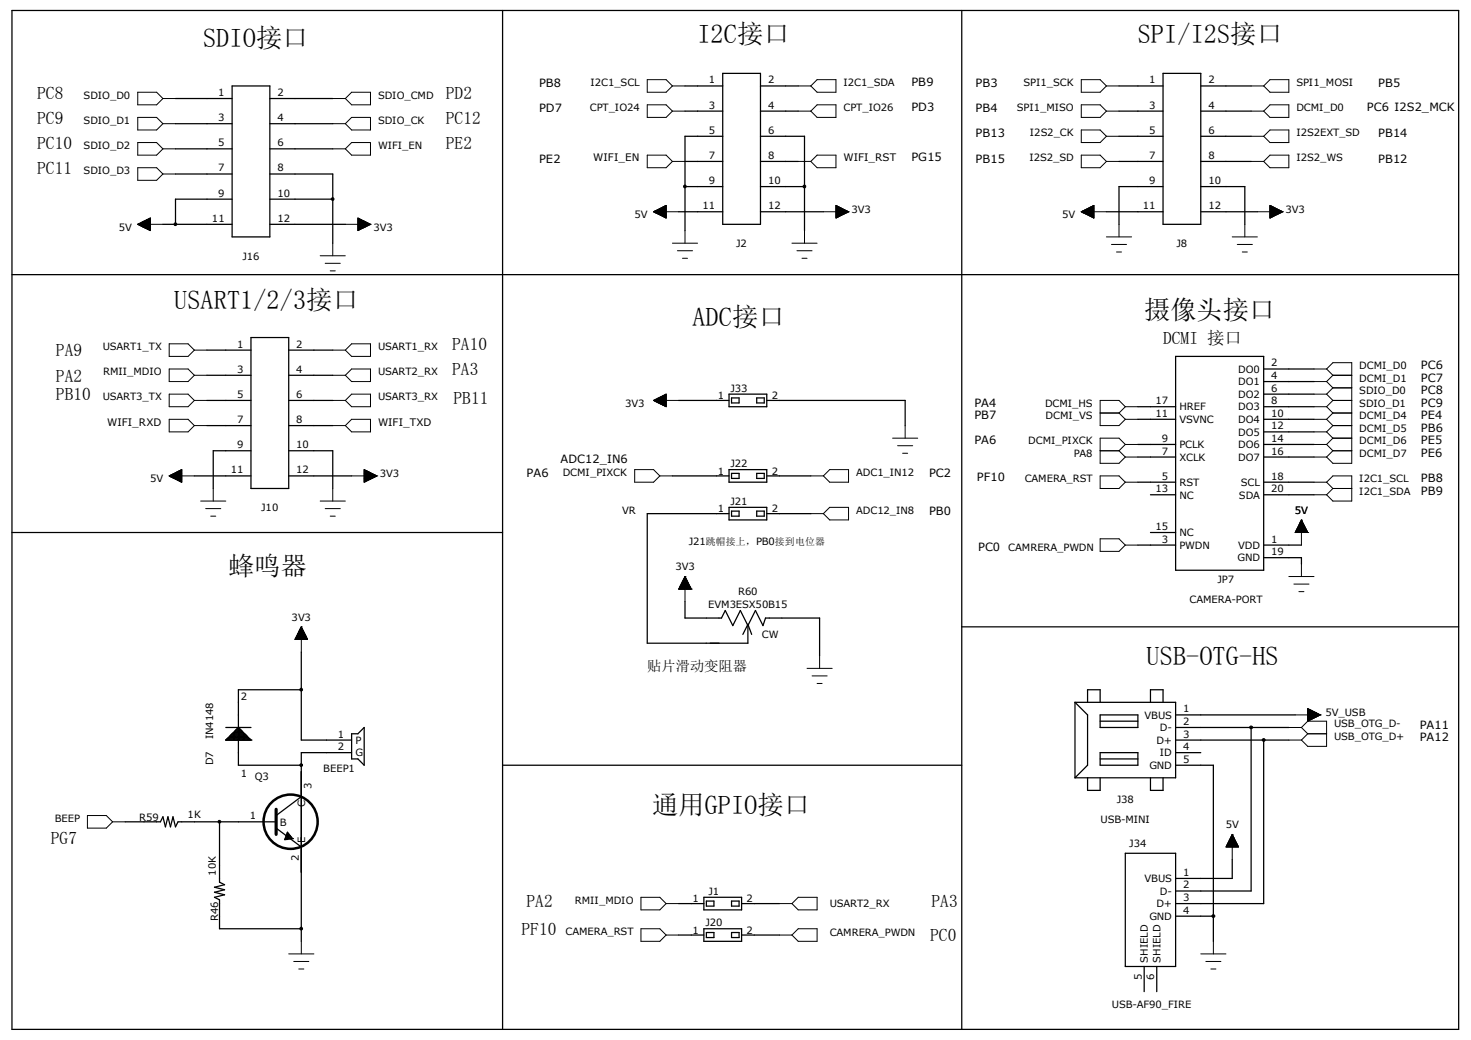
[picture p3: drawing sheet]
<svg xmlns="http://www.w3.org/2000/svg" width="297mm" height="210mm" viewBox="0 0 297 210" stroke-linecap="round" stroke-linejoin="round" font-family="sans-serif">
<g fill="none" stroke="#000" stroke-width=".25">
<path d="M2.4 2.1h292.1v205.8h-292.1zM35.4 19.9h11.5M46.9 17.4h7.6v30.4h-7.6zM54.5 19.9h12.7M101.5 2.1v205.8M138.3 17.4h7.6M145.9 14.8h7.6v30.5h-7.6zM153.5 17.4h7.7M194.2 2.1v205.8M225.9 17.4h8.9M234.8 14.8h7.6v30.5h-7.6zM242.4 17.4h10.2"/>
<path d="M35.4 25h11.5M35.4 30.1h11.5M35.4 35.1h11.5M54.5 25h12.7M54.5 30.1h12.7M54.5 35.1h12.7v14M138.3 22.4h7.6M138.3 32.6h7.6M138.3 37.7h7.6M145.9 27.5h-7.6v19.1M153.5 22.4h7.7M153.5 27.5h8.9v19.1"/>
<path d="M153.5 32.6h7.7M153.5 37.7h8.9M225.9 22.4h8.9M225.9 27.5h8.9M225.9 32.6h8.9M234.8 37.7h-8.9v7.6M242.4 22.4h10.2M242.4 27.5h10.2M242.4 32.6h10.2M242.4 37.7h8.9v7.6M2.4 55.5h292.1M32.9 45.3h14"/>
<path d="M46.9 40.2h-11.5v5.1M54.5 45.3h15.2M54.5 40.2h12.7M137 42.8h8.9M153.5 42.8h12.7M223.4 42.8h11.4M242.4 42.8h11.5M41.8 70.7h8.9M41.8 75.8h8.9M50.7 68.2h7.6v30.4h-7.6zM58.3 70.7h8.9M58.3 75.8h8.9"/>
<path d="M147.2 79.6h7.6v2.5h-7.6zM237.4 72h17.7v43.1h-17.7zM255.1 74.5h10.2M255.1 77h10.2M255.1 79.6h10.2M39.2 96.1h11.5M41.8 80.9h8.9M41.8 85.9h8.9M50.7 91h-7.6v7.6M58.3 80.9h8.9M58.3 85.9h8.9M58.3 91h8.9v7.6"/>
<path d="M58.3 96.1h12.7M135.8 96.1h11.4M137 80.9h10.2M147.2 94.8h7.6v2.6h-7.6zM147.7 80.3h1.5v1.1h-1.5zM147.7 95.6h1.5v1h-1.5zM152.8 80.3h1.5v1.1h-1.5zM152.8 95.6h1.5v1h-1.5zM154.8 80.9h28v5M154.8 96.1h8.9M229.7 97.4h7.7M229.7 92.3h7.7"/>
<path d="M229.7 82.1h7.7M229.7 89.7h7.7M229.7 84.7h7.7M232.3 99.9h5.1M255.1 97.4h10.2M255.1 92.3h10.2M255.1 82.1h10.2M255.1 89.7h10.2M255.1 84.7h10.2M255.1 87.2h10.2M255.1 99.9h10.2M2.4 107.5h99.1"/>
<path d="M147.2 103.7h-16.5v26.2h20.3v-3.8M147.2 102.4h7.6v2.6h-7.6zM147.7 103.2h1.5v1h-1.5zM152.8 103.2h1.5v1h-1.5zM154.8 103.7h8.9M229.7 110.1h7.7M232.3 107.5h5.1M255.1 110.1h7.7M255.1 112.6h7.7v1.3M60.8 139.3h-12.7v15.2h12.7M60.8 131.7v17.7h10.2M138.3 121.5v3.3h7.4l.7-1.5 1.6 3 1.5-3 1.5 3 1.5-3 1.6 3 .5-1.5h10.9v7.6"/>
<path d="M151 126.1l-1 2M151 126.1l.8 2M194.2 126.6h100.3M45.6 149.4h.1M45.6 146.9h5.1M45.6 149.4h5.1M45.8 149.4v-.2h4.6v.2M46.1 149.4v-.5h4.1v.5M46.4 149.4v-.7h3.5v.7M46.6 149.4v-1h3.1v1M46.9 149.4v-1.2h2.5v1.2M47.1 149.4v-1.5h2v1.5"/>
<path d="M47.4 149.4v-1.7h1.5v1.7M47.6 149.4v-2h1v2M47.9 149.4v-2.2h.5v2.2M48.1 146.9h.1M48.1 146.9l2.6 2.5M48.1 146.9l-2.5 2.5M50.7 149.4h.1M71 152h-10.2v38.1M71 148.2h1.3l1.2-1.3v7.6l-1.2-1.3h-1.3zM101.5 154.5h92.7M217 141.8h20.4v15.3h-20.4M217 141.8v15.3"/>
<path d="M217 141.8l2.6 2.6v10.1l-2.6 2.6M219.6 141.8v-2.5h2.5v2.5M219.6 157.1v2.5h2.5v-2.5M222.1 152h7.6v2.5h-7.6zM222.1 144.4h7.6v2.5h-7.6zM222.1 145.6h7.6M222.1 153.2h7.6M232.3 141.8v-2.5h2.5v2.5M232.3 157.1v2.5h2.5v-2.5M237.4 154.5h7.6v35.6M237.4 144.4h24.1M237.4 146.9h22.8"/>
<path d="M237.4 152h5M237.4 149.4h22.8M252.6 146.9v33h-15.2M255.1 149.4v33.1h-17.7M25.3 165.9h7.1l.5-1 .5 2.1 .5-2.1 .5 2.1 .5-2.1 .5 2.1 .5-1.1h19.9M44.3 165.9v12.2l1 .5-2 .6 2 .5-2 .5 2 .5-2 .5 1 .5v5.8h16.5M55.8 167.2l5 3.8M57.5 169.4l.5 .1M57.6 169.2h1.4M57.7 169h1.1M57.8 168.7v.8M57.8 168.7h.7"/>
<path d="M57.9 168.5h.4M58 168.2h.1M58 168.1l1.1 1.2M58 168.1l-.5 1.4 1.6-.2M58 168.1v1.4M58.3 168.4v1M58.5 168.7v.7M58.8 169v.3M59.1 169.3h.1M60.8 160.9l-5 3.8M227.2 172.3h10.2v22.9h-10.2zM248.8 173.6v3.8h-11.4"/>
<path d="M137 182.5h5.1M137 188.8h5.1M142.1 181.2h7.6v2.5h-7.6zM142.1 187.5h7.6v2.6h-7.6zM142.6 181.9h1.5v1.1h-1.5zM142.6 188.3h1.5v1h-1.5zM147.7 181.9h1.5v1.1h-1.5zM147.7 188.3h1.5v1h-1.5zM149.7 182.5h7.7M149.7 188.8h7.7M231 195.2v5M233.6 195.2v5"/>
<path d="M237.4 185h7.6"/>
</g>
<circle cx="58.7" cy="165.9" r="5.5" fill="none" stroke="#000" stroke-width=".51"/>
<path d="M55.8 163.4v5.1" fill="none" stroke="#000" stroke-width=".63"/>
<g fill="none" stroke="#000" stroke-width=".2">
<path d="M27.8 18.6h3.8l1.3 1.3-1.3 1.3h-3.8zM32.9 19.9h2.5M67.2 19.9h2.5M71 18.6h3.8v2.6h-3.8l-1.3-1.3zM130.7 16.1h3.8l1.3 1.3-1.3 1.2h-3.8zM135.8 17.4h2.5M161.2 17.4h2.5M165 16.1h3.8v2.5h-3.8l-1.3-1.2zM218.3 16.1h3.8l1.3 1.3-1.3 1.2h-3.8zM223.4 17.4h2.5M252.6 17.4h2.5M256.4 16.1h3.8v2.5h-3.8l-1.3-1.2z"/>
<path d="M27.8 23.7h3.8l1.3 1.3-1.3 1.2h-3.8zM27.8 28.8h3.8l1.3 1.3-1.3 1.2h-3.8zM27.8 33.9h3.8l1.3 1.2-1.3 1.3h-3.8zM32.9 25h2.5M32.9 30.1h2.5M32.9 35.1h2.5M67.2 25h2.5M67.2 30.1h2.5M69.7 25l1.3-1.3h3.8v2.5h-3.8zM69.7 30.1l1.3-1.3h3.8v2.5h-3.8zM130.7 21.2h3.8l1.3 1.2-1.3 1.3h-3.8zM130.7 31.3h3.8l1.3 1.3-1.3 1.3h-3.8z"/>
<path d="M135.8 22.4h2.5M135.8 32.6h2.5M161.2 22.4h2.5M161.2 32.6h2.5M163.7 22.4l1.3-1.2h3.8v2.5h-3.8zM163.7 32.6l1.3-1.3h3.8v2.6h-3.8zM218.3 21.2h3.8l1.3 1.2-1.3 1.3h-3.8zM218.3 26.2h3.8l1.3 1.3-1.3 1.3h-3.8zM218.3 31.3h3.8l1.3 1.3-1.3 1.3h-3.8zM223.4 22.4h2.5M223.4 32.6h2.5M223.4 27.5h2.5"/>
<path d="M252.6 22.4h2.5M252.6 32.6h2.5M252.6 27.5h2.5M255.1 22.4l1.3-1.2h3.8v2.5h-3.8zM255.1 27.5l1.3-1.3h3.8v2.6h-3.8zM255.1 32.6l1.3-1.3h3.8v2.6h-3.8zM27.8 45.3h.1M27.8 45.3h5.1M27.8 45.3l2.6-1.3v2.6zM27.9 45.4h2.5M27.9 45.3h.1M28.1 45.5h2.3"/>
<path d="M28.1 45.1v.3M28.3 45.6h2.1M28.3 45v.6M28.5 45.7h1.9M28.5 44.9v.7M28.7 44.8v1h1.7M28.9 45.9h1.5M28.9 44.7v1.1M29.1 44.6v1.3M29.2 46h1.2M29.3 44.5v1.6M29.4 46.1h1"/>
<path d="M29.5 44.4v1.7M29.6 46.2h.8M29.8 44.3v2M29.8 46.3h.6M29.9 44.2v2.2M30.1 44.1v2.3M30.2 46.5h.2M30.4 44.2h-.3l-.1 2.2h.4M30.4 45.2h-2.4v.2M30.4 45.1h-2.2v.4M30.4 45h-2v.6M30.4 44.9h-1.8v.8"/>
<path d="M30.4 44.8h-1.6v1M30.4 44.7h-1.4v1.2M30.4 44.6h-1.1v1.4M30.4 44.5h-1v1.6M30.4 44.4h-.8v1.8M30.4 44.3h-.6v2M30.4 44.1l-.1 2.4M64.6 51.6h5.1M65.7 53.2h3M66.7 54.7h1M67.2 49.1v2.5M69.7 45.3h5.1"/>
<path d="M72.3 46.5h.1M72.3 46.4h.3M72.3 46.3h.5M72.3 46.2h.7M72.3 46.1h.9M72.3 46h1.1M72.3 45.9h1.4M72.3 45.8h1.6M72.3 45.7h1.8M72.3 45.6h2M72.3 45.5h2.2M72.3 45.4h2.4"/>
<path d="M72.3 45.2h2.3M72.3 45.1h2.1M72.3 45h1.9M72.3 44.9h1.7M72.3 44.8h1.5M72.3 44.7h1.3M72.3 44.6h1.1l-.1 1.4M72.3 44.5h.9M72.3 44.4h.7M72.3 44.3h.5M72.3 44.2h.3M72.3 44.1h.1"/>
<path d="M72.3 44l2.5 1.3-2.5 1.3zM72.4 44.1v2.3M72.5 44.2v2.2M72.6 44.2v2.2M72.7 44.3v2M72.8 44.3v2M72.9 44.4v1.8M73 44.4v1.7M73.1 44.5v1.6M73.2 44.5v1.6M73.4 44.6v1.3M73.5 44.7v1.2"/>
<path d="M73.6 44.7v1.1M73.7 44.8v1M73.8 44.8v1M74 44.9v.8M74 44.9v.7M74.1 45v.6M74.3 45v.6M74.3 45.1v.4M74.5 45.1v.3M74.5 45.2v.2M74.7 45.3h.1M74.8 45.3h.1"/>
<path d="M132 42.8h.1M132 42.8h5M132 42.8l2.5-1.3v2.5zM132.1 42.8h2.4M132.1 42.7v.1M132.2 43h2.3M132.2 42.6v.3M132.5 43.1h2M132.5 42.5v.5M132.7 43.1h1.8M132.7 42.4v.7M132.9 43.3h1.6"/>
<path d="M132.9 42.3v.9M133.1 43.3h1.4M133.1 42.2v1.1M133.3 42.1v1.3M133.3 43.5h1.2M133.5 42v1.5M133.5 43.6h1M133.7 41.9v1.7M133.7 43.6h.8M133.9 41.8v1.9M134.1 41.7v2.1M134.2 43.9h.3"/>
<path d="M134.3 41.6v2.3M134.4 44h.1M134.5 41.7h-.5l-.1 2.1h.6M134.5 42.6h-2.3v.2M134.5 42.5h-2.1v.5M134.5 42.5h-1.9v.6M134.5 42.3h-1.7v.8M134.5 42.2h-1.5v1.1M134.5 42.1h-1.3v1.2M134.5 42h-1.1v1.5M134.5 42h-.9v1.6M134.5 41.8h-.7v1.8"/>
<path d="M134.5 41.6h-.3v2.3M134.5 41.5l-.1 2.5M135.8 49.1h5M136.8 50.6h3M137.8 52.2h1M138.3 46.6v2.5M159.9 49.1h5.1M160.9 50.6h3.1M161.9 52.2h1M162.4 46.6v2.5M166.2 42.8h5.1M168.8 41.5l2.5 1.3-2.5 1.2z"/>
<path d="M168.8 44h.2M168.8 43.9h.4M168.8 43.8h.5M168.8 43.6h.7M168.8 43.6h1M168.8 43.5h1.2M168.8 43.3h1.4M168.8 43.3h1.6M168.8 43.1h1.8M168.8 43.1h2M168.8 43h2.2M168.8 42.8h2.4"/>
<path d="M168.8 42.6h2.3M168.8 42.5h2.1M168.8 42.5h1.9v.6M168.8 42.3h1.7M168.8 42.2h1.5M168.8 42.1h1.3M168.8 42h1.1M168.8 42h.9M168.8 41.8h.7M168.8 41.7h.5M168.8 41.6h.3M168.8 41.5h.1"/>
<path d="M168.8 41.5v2.5M169 41.6v2.3M169.2 41.7v2.1M169.3 41.8v1.9M169.5 41.8v1.8M169.5 41.9v1.7M169.7 42v1.6M169.8 42v1.5M170 42.1v1.3M170.1 42.1v1.2M170.2 42.2v1.1M170.3 42.2v1.1"/>
<path d="M170.3 42.3v.9M170.5 42.3v.8M170.6 42.4v.7M170.8 42.5v.5M170.9 42.5v.5M171 42.6v.3M171.1 42.6v.2M171.2 42.7v.1M171.3 42.8h.1M218.3 42.8h.1M218.3 42.8h5.1M218.3 42.8l2.6-1.3v2.5z"/>
<path d="M218.4 42.8h2.5M218.4 42.7v.1M218.6 43h2.3M218.6 42.6v.3M218.8 43.1h2.1M218.8 42.5v.5M219 43.1h1.9M219 42.4v.7M219.2 43.3h1.7M219.2 42.3v.9M219.5 43.3h1.4M219.5 42.2v1.1"/>
<path d="M219.6 42.1v1.3M219.7 43.5h1.2M219.8 42v1.5M219.9 43.6h1M220 41.9v1.7M220.1 43.6h.8M220.3 41.8v1.9M220.5 41.7v2.1M220.5 43.9h.4M220.6 41.6v2.3M220.7 44h.2M220.9 41.7h-.6v2.1h.6"/>
<path d="M220.9 42.6h-2.4v.2M220.9 42.5h-2.2v.5M220.9 42.5h-2v.6M220.9 42.3h-1.8v.8M220.9 42.2h-1.6v1.1M220.9 42.1h-1.4v1.2M220.9 42h-1.1v1.5M220.9 42h-.9v1.6M220.9 41.8h-.8v1.8M220.9 41.6h-.3v2.3M220.9 41.5l-.1 2.5M223.4 47.8h5.1"/>
<path d="M224.4 49.4h3.1M225.4 50.9h1M225.9 45.3v2.5M248.8 47.8h5.1M249.8 49.4h3.1M250.8 50.9h1M251.3 45.3v2.5M253.9 42.8h5.1M256.4 44h.2M256.4 41.6h.4v2.3h-.4M256.4 43.8h.6M256.4 43.6h.8"/>
<path d="M256.4 43.6h1M256.4 42h1.2v1.5h-1.2M256.4 43.3h1.5M256.4 43.3h1.7M256.4 43.1h1.9M256.4 43.1h2M256.4 43h2.3M256.4 42.8h2.5M256.4 42.6h2.4v.2M256.4 42.5h2.2v.5M256.4 42.5h2v.6M256.4 42.3h1.7v.8"/>
<path d="M256.4 42.2h1.5v1.1M256.4 42.1h1.4v1.2M256.4 42h.9v1.6M256.4 41.8h.7v1.8M256.4 41.7h.5v2.1M256.4 41.5h.1v2.5M256.4 41.5l2.6 1.3-2.6 1.2zM256.6 41.6v2.3M256.8 41.7v2.1M257 41.8v1.9M257.3 41.9v1.7M257.4 42v1.5"/>
<path d="M257.6 42.1v1.3M257.9 42.2v1.1M258.1 42.3v.9M258.3 42.4v.7M258.4 42.5v.5M258.7 42.6v.3M258.9 42.7v.1M259 42.8h.1M34.2 79.6h3.8l1.2 1.3-1.2 1.2h-3.8zM34.2 74.5h3.8l1.2 1.3-1.2 1.2h-3.8zM34.2 69.4h3.8l1.2 1.3-1.2 1.3h-3.8zM39.2 75.8h2.6"/>
<path d="M39.2 70.7h2.6M67.2 75.8h2.5M67.2 70.7h2.5M69.7 70.7l1.3-1.3h3.8v2.6h-3.8zM69.7 75.8l1.3-1.3h3.8v2.5h-3.8zM133.9 79.9v1.9M134.1 79.8v2.1M134.3 79.7v2.3M134.5 79.9h-.7v1.9M134.5 79.8h-.5v2.1h.5M134.5 79.8h-.3v2.2M134.5 79.6l-.1 2.5"/>
<path d="M265.3 74.5h2.5M265.3 77h2.5M265.3 79.6h2.5M267.8 74.5l1.3-1.3h3.8v20.4h-3.8l-1.3-1.3M267.8 74.5l1.3 1.3M267.8 77l1.3 1.3M267.8 79.6l1.3 1.3M269.1 75.8h3.8M269.1 78.3h3.8M269.1 75.8l-1.3 1.2M269.1 78.3l-1.3 1.3M34.2 96.1h5"/>
<path d="M34.2 84.7h3.8l1.2 1.2-1.2 1.3h-3.8zM34.2 96.1v.1h2.5M34.3 96v.2M34.4 96h2.3M34.4 95.9v.4M34.5 96.3h2.2M34.5 95.9v.4M34.6 95.9h2.1M34.6 95.8v.6M34.7 96.4h2M34.7 95.8v.6M34.8 95.8h1.9"/>
<path d="M34.8 95.8v.6M34.9 96.5h1.8M34.9 95.7v.8M35 95.7h1.7M35 95.6v1M35.1 96.6h1.6M35.1 95.6v1M35.2 95.6h1.5M35.2 95.5v1.1M35.3 96.7h1.4M35.3 95.5v1.2M35.4 95.5h1.3"/>
<path d="M35.4 95.4v1.4M35.5 95.4v1.4h1.2M35.6 95.4h1.1M35.6 95.3v1.6M35.7 95.3v1.6h1M35.8 95.3h.9M35.9 95.2v1.7M35.9 95.2v1.8h.8M36 95.2h.7M36 95.1v2M36.2 95.1v2h.5M36.2 95.1h.5"/>
<path d="M36.2 95v2.2M36.4 95v2.2h.3M36.4 95h.3M36.4 94.9v2.4M36.5 94.9v2.4h.2M36.6 94.9h.1M36.7 94.8v2.6M36.7 94.8v2.6l-2.5-1.3M36.7 94.8l-2.5 1.3M39.2 85.9h2.6M39.2 80.9h2.6M43.1 98.6v2.6"/>
<path d="M67.2 98.6v2.6M67.2 85.9h2.5M67.2 80.9h2.5M69.7 80.9l1.3-1.3h3.8v2.5h-3.8zM69.7 85.9l1.3-1.2h3.8v2.5h-3.8zM71 96.1h5.1M73.5 94.8v2.6l2.6-1.3M73.5 94.9l.1 2.4M73.5 95h.3v2.2M73.5 95.1h.5v2M73.5 95.2h.8v1.8M73.5 95.3h1v1.6"/>
<path d="M73.5 95.4h1.2v1.4M73.5 97.3h.2M73.5 97.2h.4M73.5 97.1h.6M73.5 97h.8M73.5 96.9h1M73.5 96.8h1.2M73.5 96.7h1.5M73.5 96.6h1.7M73.5 96.5h1.9M73.5 96.4h2.1M73.5 96.3h2.3"/>
<path d="M73.5 96h2.4v.2M73.5 95.9h2.2v.4M73.5 95.8h2v.6M73.5 95.7h1.8v.8M73.5 95.6h1.6v1M73.5 95.5h1.3v1.2M73.5 94.8l2.6 1.3M73.7 94.9v2.4M74 95v2.2M74.1 95.1v2M74.3 95.2v1.7M74.5 95.3v1.6"/>
<path d="M74.8 95.4v1.4M75 95.5v1.1M75.2 95.6v1M75.4 95.8v.6M75.6 95.8v.6M75.8 95.9v.4M76 96.1v.1h-2.5M76.1 96.1h.1M128.1 94.8h3.9l1.2 1.3-1.2 1.3h-3.9zM132 80.9h.1M132 80.9l2.5-1.3v2.5zM132 80.9h5"/>
<path d="M132.1 80.8v.1M132.1 80.9h2.4M132.2 80.7v.3M132.2 81.1h2.3M132.5 80.6v.5M132.5 81.2h2M132.7 80.5v.7M132.7 81.3h1.8M132.9 80.4v.9M132.9 81.4h1.6M133.1 80.3v1.1M133.1 81.4h1.4"/>
<path d="M133.2 96.1h2.6M133.3 80.2v1.3M133.3 81.6h1.2M133.5 80.1v1.5M133.5 81.7h1M133.7 80v1.7M133.7 81.8h.8M134.2 82h.3M134.4 82.1h.1M134.5 80.8h-2.3v.1M134.5 80.6h-2.1v.5M134.5 80.6h-1.9v.6"/>
<path d="M134.5 80.4h-1.7v.9M134.5 80.3h-1.5v1.1M134.5 80.3h-1.3v1.1M134.5 80.1h-1.1v1.5M134.5 80.1h-.9v1.6M163.7 96.1h2.5M166.2 96.1l1.3-1.3h3.8v2.6h-3.8zM180.2 88.5h5.1M181.2 90h3.1M182.2 91.5h1.1M182.8 85.9v2.6M222.1 96.1h3.8l1.3 1.3-1.3 1.2h-3.8z"/>
<path d="M222.1 83.4h3.8M222.1 91h3.8M225.9 83.4l1.3 1.3M225.9 91l1.3 1.3M227.2 97.4h2.5M227.2 84.7h2.5M227.2 82.1l-1.3-1.2h-3.8v5h3.8l1.3-1.2M227.2 89.7l-1.3-1.2h-3.8v5.1h3.8l1.3-1.3M227.2 82.1h2.5M227.2 82.1l-1.3 1.3M227.2 89.7h2.5M227.2 89.7l-1.3 1.3"/>
<path d="M227.2 92.3h2.5M265.3 97.4h2.5M265.3 99.9h2.5M265.3 84.7h2.5M265.3 82.1h2.5M265.3 89.7h2.5M265.3 87.2h2.5M265.3 92.3h2.5M267.8 97.4l1.3-1.3h3.8v5.1h-3.8l-1.3-1.3M267.8 97.4l1.3 1.2M267.8 82.1l1.3 1.3M267.8 84.7l1.3 1.2"/>
<path d="M267.8 87.2l1.3 1.3M267.8 89.7l1.3 1.3M269.1 98.6h3.8M269.1 98.6l-1.3 1.3M269.1 85.9h3.8M269.1 83.4h3.8M269.1 80.9h3.8M269.1 91h3.8M269.1 88.5h3.8M269.1 80.9l-1.3 1.2M269.1 83.4l-1.3 1.3M269.1 85.9l-1.3 1.3"/>
<path d="M269.1 88.5l-1.3 1.2M269.1 91l-1.3 1.3M40.5 101.2h5.1M41.5 102.7h3.1M42.5 104.2h1.1M64.6 101.2h5.1M65.7 102.7h3M66.7 104.2h1M137 119h.1M137 119h2.6M137.1 118.9h2.4M137.2 118.7h2.3v.3"/>
<path d="M137.2 118.7v.3M137.2 118.7h2.2M137.2 118.5h2.2v.5M137.2 118.5v.5M137.3 118.4h2M137.3 118.4h2v.6M137.3 118.3v.7M137.4 118.2h1.8M137.5 118.2h1.7v.8M137.5 118.1v.9M137.5 118h1.6M137.5 117.9h1.6v1.1"/>
<path d="M137.5 117.9v1.1M137.6 117.9h1.4M137.7 119v-1.3h1.3v1.3M137.7 117.6h1.2M137.8 117.5h1.1v1.5M137.8 117.4v1.6M137.8 117.4h1M137.8 117.3h1v1.7M137.8 117.2v1.8M137.9 117.2h.8M138 117.1h.7v1.9M138 117v2"/>
<path d="M138 117h.6M138 116.9h.6v2.1M138 116.8v2.2M138.1 116.8h.4M138.2 116.7h.3v2.3M138.2 116.6v2.4M138.2 116.6h.2M138.3 116.5v2.5M138.3 116.4v2.6M138.3 116.4h.1M138.3 116.4v5.1M138.3 116.4l-1.3 2.6"/>
<path d="M138.3 116.4l1.3 2.6M139.6 119h.1M163.7 103.7h2.5M167.5 102.4h3.8v2.6h-3.8l-1.3-1.3zM222.1 108.8h3.8l1.3 1.3-1.3 1.2h-3.8zM227.2 110.1h2.5M260.2 116.4h5.1M261.2 117.9h3.1M261.5 107.5h.1M261.5 107.5h2.5M261.6 107.5h2.4M261.6 107.4h2.3"/>
<path d="M261.6 107.3v.2M261.7 107.3h2.2M261.7 107.2h2.2M261.7 107.1v.4M261.7 107.1h2.1M261.8 107h1.9v.5M261.8 106.8v.7M261.9 106.8h1.8M261.9 106.7v.8M262 106.7h1.6M262 106.6h1.5M262 106.5v1"/>
<path d="M262.1 106.5h1.4M262.1 106.3h1.3M262.1 106.3v1.2M262.2 106.3h1.2M262.2 106.2h1.2M262.2 106v1.5M262.3 119.5h1M262.3 106h1M262.3 106h.9M262.3 105.8v1.7M262.4 105.8h.8M262.4 105.7h.7"/>
<path d="M262.4 105.6v1.9M262.5 105.7h.6M262.5 105.5h.5M262.5 105.4v2.1M262.6 105.5h.4M262.6 105.3h.3M262.6 105.2v2.3M262.7 105.2h.2M262.7 105.2h.1M262.7 105v2.5M262.8 105h.1M262.8 105v5.1"/>
<path d="M262.8 113.9v2.5M262.8 105l-1.3 2.5M262.8 105l1.2 2.5M262.8 105.1v2.4M262.9 105.3v2.2M263 105.5v2M263.1 105.7v1.8M263.2 105.9v1.6M263.4 106.1v1.4M263.4 106.3v1.2M263.5 106.5v1M263.7 106.7v.8"/>
<path d="M263.9 107.1v.4M263.9 107.3v.2M264 107.5h.1M59.6 129l2.5 .1M59.6 128.9v.2M59.6 128.9h2.4M59.7 128.8h2.2v.3M59.7 128.8v.3M59.8 128.7h2.1M59.8 128.6h2v.5M59.8 128.6v.5M59.9 128.5h1.9"/>
<path d="M59.9 128.4h1.9v.7M59.9 128.4v.7M60 128.3h1.7M60 128.2h1.6v.9M60 128.1v1M60.1 128.1h1.5M60.1 128h1.5v1.1M60.1 127.9v1.2M60.2 127.9h1.3M60.2 127.8h1.2v1.3M60.2 127.7v1.4M60.3 127.7h1.1"/>
<path d="M60.3 127.6h1v1.5M60.3 127.5v1.6M60.4 127.5h.9M60.4 127.4h.9v1.7M60.4 127.3v1.8M60.5 127.3h.7M60.5 127.2h.6v1.9M60.5 127.1v2M60.6 127.1h.5M60.6 127h.4v2.1M60.6 126.9v2.2M60.7 126.9h.3"/>
<path d="M60.7 126.8h.2v2.3M60.8 126.6h.1M60.8 126.6v5.1M60.8 126.6l-1.2 2.5h2.5M60.8 126.6l1.3 2.5M60.9 126.7l-.2 2.4M162.9 135h5.1M164 136.5h3M165 138h1M165.5 132.4v2.6M260.2 146.9h2.6M260.2 149.4h2.6"/>
<path d="M261.5 144.4h5.1M262.8 146.9l1.2 1.3M264 148.2h3.8M264 145.6h3.8v5.1h-3.8l-1.2-1.3M264 145.6l-1.2 1.3M264 148.2l-1.2 1.2M264 143.1h.2v2.5h-.2M264 143.3h.4v2.2h-.4M264 143.3h.5v2.1h-.5M264 143.4h.8v1.9h-.8M264 143.6h1v1.6h-1M264 143.6h1.2v1.5h-1.2"/>
<path d="M264 144.1h2.2v.5h-2.2M264 144.3h2.4M264 144.1h2M264 143.9h1.8M264 143.8h1.6M264 143.8h1.4M264.2 143.2v2.3M264.5 143.3v2.1M264.7 143.4v1.9M264.9 143.5v1.7M265 143.6v1.5M265.3 143.7v1.3"/>
<path d="M265.4 143.8v1.1h-1.4M265.5 143.8v1.1M265.6 143.8v1.1h-1.6M265.7 143.9v.9M265.8 143.9v.9h-1.8M265.9 144v.7M266 144.1v.6h-2M266.1 144.1v.5M266.3 144.2v.3M266.4 144.3v.1h-2.4M266.5 144.3v.1M266.6 144.4h.1"/>
<path d="M266.6 144.4l-2.6-1.3v2.5M266.6 144.4l-2.6 1.2M17.7 164.7h3.8l1.2 1.2-1.2 1.3h-3.8zM22.7 165.9h2.6M247.6 171h2.4M247.6 170.9v.1M247.6 170.9h2.4M247.7 170.8h2.2M247.7 170.7v.3M247.7 170.7h2.2M247.8 170.6h2M247.8 170.5v.5"/>
<path d="M247.9 170.5h1.9M247.9 170.3h1.8M247.9 170.3v.7M248 170.2h1.6M248 170.1v.9M248 170.1h1.6M248.1 170h1.4M248.2 169.8h1.2M248.2 169.6v1.4M248.2 169.7h1.2M248.3 169.5h1M248.3 169.4v1.6"/>
<path d="M248.4 169.5h.9M248.4 169.3h.8M248.4 169.2v1.8M248.5 169.2h.7M248.5 169.2h.6M248.5 169v2M248.5 169h.5M248.6 169h.4M248.6 168.8v2.2M248.7 168.8h.3M248.7 168.7h.2M248.7 168.6v2.4"/>
<path d="M248.8 168.7h.1M248.8 168.5h.1M248.8 168.5v5.1M248.8 168.5l1.3 2.5h-2.6zM248.9 168.7v2.3M249 168.9v2.1M249.1 169.1v1.9M249.2 169.3v1.7M249.3 169.5v1.5M249.4 169.7v1.3M249.5 169.8h-1.3l-.1 1.2M249.5 169.9v1.1"/>
<path d="M249.6 170.1v.9M249.7 170.3v.7M249.8 170.5v.5M249.9 170.7v.3M58.3 192.6h5.1M59.3 194.1h3.1M60.3 195.7h1M60.8 190.1v2.5M129.4 181.2h3.8l1.3 1.3-1.3 1.2h-3.8zM129.4 187.5h3.8l1.3 1.3-1.3 1.3h-3.8zM134.5 188.8h2.5M134.5 182.5h2.5"/>
<path d="M157.4 188.8h2.5M157.4 182.5h2.5M161.2 181.2h3.8v2.5h-3.8l-1.3-1.2zM161.2 187.5h3.8v2.6h-3.8l-1.3-1.3zM242.4 192.6h5.1M243.5 194.1h3M244.5 195.7h1M245 190.1v2.5"/>
</g>
<g fill="#000" stroke="#000" stroke-width=".2">
<circle cx="138.3" cy="37.7" r=".28"/>
<circle cx="162.4" cy="37.7" r=".28"/>
<circle cx="35.4" cy="45.3" r=".28"/>
<circle cx="67.2" cy="40.2" r=".28"/>
<circle cx="60.8" cy="139.3" r=".28"/>
<circle cx="60.8" cy="154.5" r=".28"/>
<circle cx="252.6" cy="146.9" r=".29"/>
<circle cx="255.2" cy="149.4" r=".29"/>
<circle cx="44.3" cy="165.9" r=".28"/>
<circle cx="60.8" cy="187.5" r=".28"/>
<circle cx="245" cy="185" r=".29"/>
</g>
<g font-size="5.3">
<text x="41" y="9.5">SDIO接口</text>
<text x="140.8" y="8.7">I2C接口</text>
<text x="229.7" y="8.7">SPI/I2S接口</text>
<text x="35.2" y="62.3">USART1/2/3接口</text>
<text x="139.8" y="65.9">ADC接口</text>
<text x="231" y="64.3">摄像头接口</text>
<text x="46.1" y="116.2">蜂鸣器</text>
<text x="231.5" y="134.2">USB-OTG-HS</text>
<text x="131.7" y="164.4">通用GPIO接口</text>
</g>
<g font-size="3.5">
<text x="7.5" y="19.9">PC8</text>
<text x="90" y="19.9">PD2</text>
<text x="7.5" y="25">PC9</text>
<text x="90" y="25">PC12</text>
<text x="7.5" y="30.1">PC10</text>
<text x="7.5" y="35.1">PC11</text>
<text x="90" y="30.1">PE2</text>
<text x="11.3" y="72">PA9</text>
<text x="91.3" y="70.7">PA10</text>
<text x="234.8" y="69.4">DCMI 接口</text>
<text x="11.3" y="77">PA2</text>
<text x="91.3" y="75.8">PA3</text>
<text x="11.3" y="80.9">PB10</text>
<text x="91.6" y="81.6">PB11</text>
<text x="10.3" y="170.5">PG7</text>
<text x="106.3" y="183.2">PA2</text>
<text x="188.1" y="183.2">PA3</text>
<text x="105.3" y="188.8">PF10</text>
<text x="187.8" y="190.1">PC0</text>
</g>
<text font-size="2.9" x="130.7" y="135.5">贴片滑动变阻器</text>
<g font-size="2.3">
<text x="108.8" y="17.6">PB8</text>
<text x="184" y="17.3">PB9</text>
<text x="197" y="17.6">PB3</text>
<text x="278.3" y="17.6">PB5</text>
<text x="108.8" y="22.7">PD7</text>
<text x="184" y="22.4">PD3</text>
<text x="197" y="22.7">PB4</text>
<text x="276" y="22.4">PC6 I2S2_MCK</text>
<text x="197" y="27.8">PB13</text>
<text x="278.3" y="27.8">PB14</text>
<text x="108.8" y="32.8">PE2</text>
<text x="184" y="32.6">PG15</text>
<text x="197" y="32.8">PB15</text>
<text x="278.3" y="32.8">PB12</text>
<text x="286.9" y="74.5">PC6</text>
<text x="286.9" y="77">PC7</text>
<text x="196.7" y="82.1">PA4</text>
<text x="286.9" y="79.6">PC8</text>
<text x="286.9" y="82.1">PC9</text>
<text x="196.7" y="84.7">PB7</text>
<text x="196.7" y="89.7">PA6</text>
<text x="286.9" y="84.7">PE4</text>
<text x="286.9" y="87.2">PB6</text>
<text x="286.9" y="89.7">PE5</text>
<text x="113.2" y="93.6">ADC12_IN6</text>
<text x="286.9" y="92.3">PE6</text>
<text x="106.3" y="96.3">PA6</text>
<text x="187.6" y="96.3">PC2</text>
<text x="197.2" y="97.1">PF10</text>
<text x="286.9" y="97.4">PB8</text>
<text x="286.9" y="99.9">PB9</text>
<text x="187.6" y="104">PB0</text>
<text x="197.5" y="111.3">PC0</text>
<text x="286.6" y="147.1">PA11</text>
<text x="286.6" y="149.7">PA12</text>
</g>
<g font-size="2.1">
<text x="119.8" y="32.6">WIFI_EN</text>
<text x="170.3" y="32.6">WIFI_RST</text>
<text x="21.6" y="85.9">WIFI_RXD</text>
<text x="76.3" y="85.9">WIFI_TXD</text>
</g>
<g font-size="2">
<text x="119.2" y="17.4">I2C1_SCL</text>
<text x="143.1" y="16.8">1</text>
<text x="155.1" y="16.8">2</text>
<text x="170.3" y="17.4">I2C1_SDA</text>
<text x="206.7" y="17.4">SPI1_SCK</text>
<text x="232" y="16.8">1</text>
<text x="244" y="16.8">2</text>
<text x="261.7" y="17.4">SPI1_MOSI</text>
<text x="16.9" y="19.9">SDIO_D0</text>
<text x="44.1" y="19.4">1</text>
<text x="56" y="19.4">2</text>
<text x="76.3" y="19.9">SDIO_CMD</text>
<text x="119.1" y="22.4">CPT_IO24</text>
<text x="143.1" y="21.9">3</text>
<text x="155.1" y="21.9">4</text>
<text x="170.3" y="22.4">CPT_IO26</text>
<text x="205.3" y="22.4">SPI1_MISO</text>
<text x="232" y="21.9">3</text>
<text x="244" y="21.9">4</text>
<text x="261.7" y="22.4">DCMI_D0</text>
<text x="16.9" y="25">SDIO_D1</text>
<text x="44.1" y="24.5">3</text>
<text x="44.1" y="29.5">5</text>
<text x="56" y="24.5">4</text>
<text x="56" y="29.5">6</text>
<text x="76.3" y="25">SDIO_CK</text>
<text x="143.1" y="27">5</text>
<text x="155.1" y="27">6</text>
<text x="207.9" y="27.5">I2S2_CK</text>
<text x="232" y="27">5</text>
<text x="244" y="27">6</text>
<text x="261.7" y="27.5">I2S2EXT_SD</text>
<text x="16.9" y="30.1">SDIO_D2</text>
<text x="16.9" y="35.1">SDIO_D3</text>
<text x="44.1" y="34.6">7</text>
<text x="56" y="34.6">8</text>
<text x="76.3" y="30.1">WIFI_EN</text>
<text x="143.1" y="32.1">7</text>
<text x="155.1" y="32.1">8</text>
<text x="207.9" y="32.6">I2S2_SD</text>
<text x="232" y="32.1">7</text>
<text x="244" y="32.1">8</text>
<text x="261.7" y="32.6">I2S2_WS</text>
<text x="44.1" y="39.7">9</text>
<text x="56" y="39.7">10</text>
<text x="143.1" y="37.2">9</text>
<text x="155.1" y="37.2">10</text>
<text x="232" y="37.2">9</text>
<text x="244" y="37.2">10</text>
<text x="24" y="46.6">5V</text>
<text x="42.8" y="44.8">11</text>
<text x="56" y="44.8">12</text>
<text x="75.4" y="46.6">3V3</text>
<text x="128.1" y="44">5V</text>
<text x="141.9" y="42.2">11</text>
<text x="155.1" y="42.2">12</text>
<text x="171.9" y="43">3V3</text>
<text x="214.5" y="44">5V</text>
<text x="230.8" y="42.2">11</text>
<text x="244" y="42.2">12</text>
<text x="259.5" y="43">3V3</text>
<text x="48.9" y="52.4">J16</text>
<text x="148.6" y="49.9">J2</text>
<text x="237.5" y="49.9">J8</text>
<text x="20.7" y="70.7">USART1_TX</text>
<text x="47.9" y="70.2">1</text>
<text x="59.8" y="70.2">2</text>
<text x="76.3" y="70.7">USART1_RX</text>
<text x="20.8" y="75.8">RMII_MDIO</text>
<text x="47.9" y="75.3">3</text>
<text x="59.8" y="75.3">4</text>
<text x="76.3" y="75.8">USART2_RX</text>
<text x="250" y="75.3">DO0</text>
<text x="250" y="77.8">DO1</text>
<text x="256.7" y="74">2</text>
<text x="256.7" y="76.5">4</text>
<text x="274.4" y="74.5">DCMI_D0</text>
<text x="274.4" y="77">DCMI_D1</text>
<text x="20.7" y="80.9">USART3_TX</text>
<text x="47.9" y="80.3">5</text>
<text x="59.8" y="80.3">6</text>
<text x="76.3" y="80.9">USART3_RX</text>
<text x="126.2" y="82.1">3V3</text>
<text x="144.9" y="80.6">1</text>
<text x="147.5" y="79.1">J33</text>
<text x="155.8" y="80.6">2</text>
<text x="211" y="82.1">DCMI_HS</text>
<text x="233.3" y="81.6">17</text>
<text x="238.1" y="82.9">HREF</text>
<text x="250" y="80.3">DO2</text>
<text x="250" y="82.9">DO3</text>
<text x="256.7" y="79.1">6</text>
<text x="256.7" y="81.6">8</text>
<text x="274.4" y="79.6">SDIO_D0</text>
<text x="274.4" y="82.1">SDIO_D1</text>
<text x="47.9" y="85.4">7</text>
<text x="59.8" y="85.4">8</text>
<text x="207.6" y="89.7">DCMI_PIXCK</text>
<text x="211.1" y="84.7">DCMI_VS</text>
<text x="233.3" y="84.2">11</text>
<text x="234.6" y="89.2">9</text>
<text x="238.1" y="85.4">VSVNC</text>
<text x="250" y="85.4">DO4</text>
<text x="250" y="88">DO5</text>
<text x="256.7" y="84.2">10</text>
<text x="256.7" y="86.7">12</text>
<text x="256.7" y="89.2">14</text>
<text x="274.4" y="84.7">DCMI_D4</text>
<text x="274.4" y="87.2">DCMI_D5</text>
<text x="274.4" y="89.7">DCMI_D6</text>
<text x="46.6" y="95.6">11</text>
<text x="47.9" y="90.5">9</text>
<text x="59.8" y="90.5">10</text>
<text x="59.8" y="95.6">12</text>
<text x="144.9" y="95.8">1</text>
<text x="147.5" y="94.3">J22</text>
<text x="155.8" y="95.8">2</text>
<text x="216.8" y="92.3">PA8</text>
<text x="234.6" y="91.8">7</text>
<text x="238.1" y="93">XCLK</text>
<text x="238.1" y="90.5">PCLK</text>
<text x="250" y="90.5">DO6</text>
<text x="250" y="93">DO7</text>
<text x="256.7" y="91.8">16</text>
<text x="274.4" y="92.3">DCMI_D7</text>
<text x="30.3" y="97.4">5V</text>
<text x="76.7" y="96.3">3V3</text>
<text x="113.6" y="96.1">DCMI_PIXCK</text>
<text x="147.5" y="101.9">J21</text>
<text x="172.8" y="96.1">ADC1_IN12</text>
<text x="206.9" y="97.4">CAMERA_RST</text>
<text x="233.3" y="99.4">13</text>
<text x="234.6" y="96.9">5</text>
<text x="238.1" y="98.1">RST</text>
<text x="238.1" y="100.7">NC</text>
<text x="250.2" y="100.7">SDA</text>
<text x="250.5" y="98.1">SCL</text>
<text x="256.7" y="96.9">18</text>
<text x="256.7" y="99.4">20</text>
<text x="274.4" y="97.4">I2C1_SCL</text>
<text x="274.4" y="99.9">I2C1_SDA</text>
<text x="52.7" y="103.2">J10</text>
<text x="125.6" y="103.7">VR</text>
<text x="144.9" y="103.5">1</text>
<text x="155.8" y="103.5">2</text>
<text x="172.8" y="103.7">ADC12_IN8</text>
<text x="233.3" y="107">15</text>
<text x="261.5" y="103.7">5V</text>
<text x="139.1" y="110.1">J21跳帽接上，PB0接到电位器</text>
<text x="203.6" y="111.3">CAMRERA_PWDN</text>
<text x="234.6" y="109.6">3</text>
<text x="238.1" y="110.8">PWDN</text>
<text x="238.1" y="108.3">NC</text>
<text x="249.9" y="113.4">GND</text>
<text x="250" y="110.8">VDD</text>
<text x="256.7" y="109.6">1</text>
<text x="256.7" y="112.1">19</text>
<text x="136.4" y="115.1">3V3</text>
<text x="245.8" y="117.7">JP7</text>
<text x="58.9" y="125.3">3V3</text>
<text x="143" y="122.8">EVM3ESX50B15</text>
<text x="149" y="120.2">R60</text>
<text x="240.2" y="121.7">CAMERA-PORT</text>
<text x="153.8" y="128.9">CW</text>
<text x="48.6" y="141.3">2</text>
<text x="238.9" y="143.8">1</text>
<text x="43.1" y="149.3" transform="rotate(-90 43.1 149.3)">IN4148</text>
<text x="68.2" y="148.9">1</text>
<text x="231.1" y="145.1">VBUS</text>
<text x="234.2" y="147.7">D-</text>
<text x="238.9" y="146.4">2</text>
<text x="238.9" y="148.9">3</text>
<text x="267.6" y="144.6">5V_USB</text>
<text x="269.4" y="146.9">USB_OTG_D-</text>
<text x="269.4" y="149.4">USB_OTG_D+</text>
<text x="43.1" y="154.5" transform="rotate(-90 43.1 154.5)">D7</text>
<text x="65.3" y="155.8">BEEP1</text>
<text x="68.2" y="151.5">2</text>
<text x="71.8" y="150.2">P</text>
<text x="71.8" y="152.7">G</text>
<text x="232.1" y="155.3">GND</text>
<text x="233.5" y="150.2">D+</text>
<text x="234.2" y="152.7">ID</text>
<text x="238.9" y="151.5">4</text>
<text x="238.9" y="154">5</text>
<text x="48.6" y="156.8">1</text>
<text x="51.4" y="157.6">Q3</text>
<text x="62.9" y="159.3" transform="rotate(-90 62.9 159.3)">3</text>
<text x="11" y="165.9">BEEP</text>
<text x="28.1" y="165.7">R59</text>
<text x="37.9" y="165.2">1K</text>
<text x="50.4" y="165.4">1</text>
<text x="56.5" y="166.7">B</text>
<text x="61.6" y="163" transform="rotate(-90 61.6 163)">C</text>
<text x="222.2" y="166.2">USB-MINI</text>
<text x="225.5" y="162.1">J38</text>
<text x="247.5" y="167.2">5V</text>
<text x="60.3" y="173.8" transform="rotate(-90 60.3 173.8)">2</text>
<text x="61.6" y="170.3" transform="rotate(-90 61.6 170.3)">E</text>
<text x="228" y="171">J34</text>
<text x="43.6" y="176.8" transform="rotate(-90 43.6 176.8)">10K</text>
<text x="231.1" y="178.1">VBUS</text>
<text x="238.9" y="176.9">1</text>
<text x="238.9" y="179.4">2</text>
<text x="44.1" y="186" transform="rotate(-90 44.1 186)">R46</text>
<text x="116.1" y="182.5">RMII_MDIO</text>
<text x="139.8" y="182.2">1</text>
<text x="143" y="180.7">J1</text>
<text x="150.8" y="182.2">2</text>
<text x="167.5" y="183.2">USART2_RX</text>
<text x="232.1" y="185.8">GND</text>
<text x="233.5" y="183.2">D+</text>
<text x="234.2" y="180.7">D-</text>
<text x="238.9" y="181.9">3</text>
<text x="238.9" y="184.5">4</text>
<text x="114.2" y="188.8">CAMERA_RST</text>
<text x="139.8" y="188.6">1</text>
<text x="142.4" y="187">J20</text>
<text x="150.8" y="188.6">2</text>
<text x="167.5" y="189.1">CAMRERA_PWDN</text>
<text x="230.5" y="198" transform="rotate(-90 230.5 198)">5</text>
<text x="231.8" y="194.4" transform="rotate(-90 231.8 194.4)">SHIELD</text>
<text x="233" y="198" transform="rotate(-90 233 198)">6</text>
<text x="234.3" y="194.4" transform="rotate(-90 234.3 194.4)">SHIELD</text>
<text x="224.5" y="203.5">USB-AF90_FIRE</text>
</g>
</svg>
